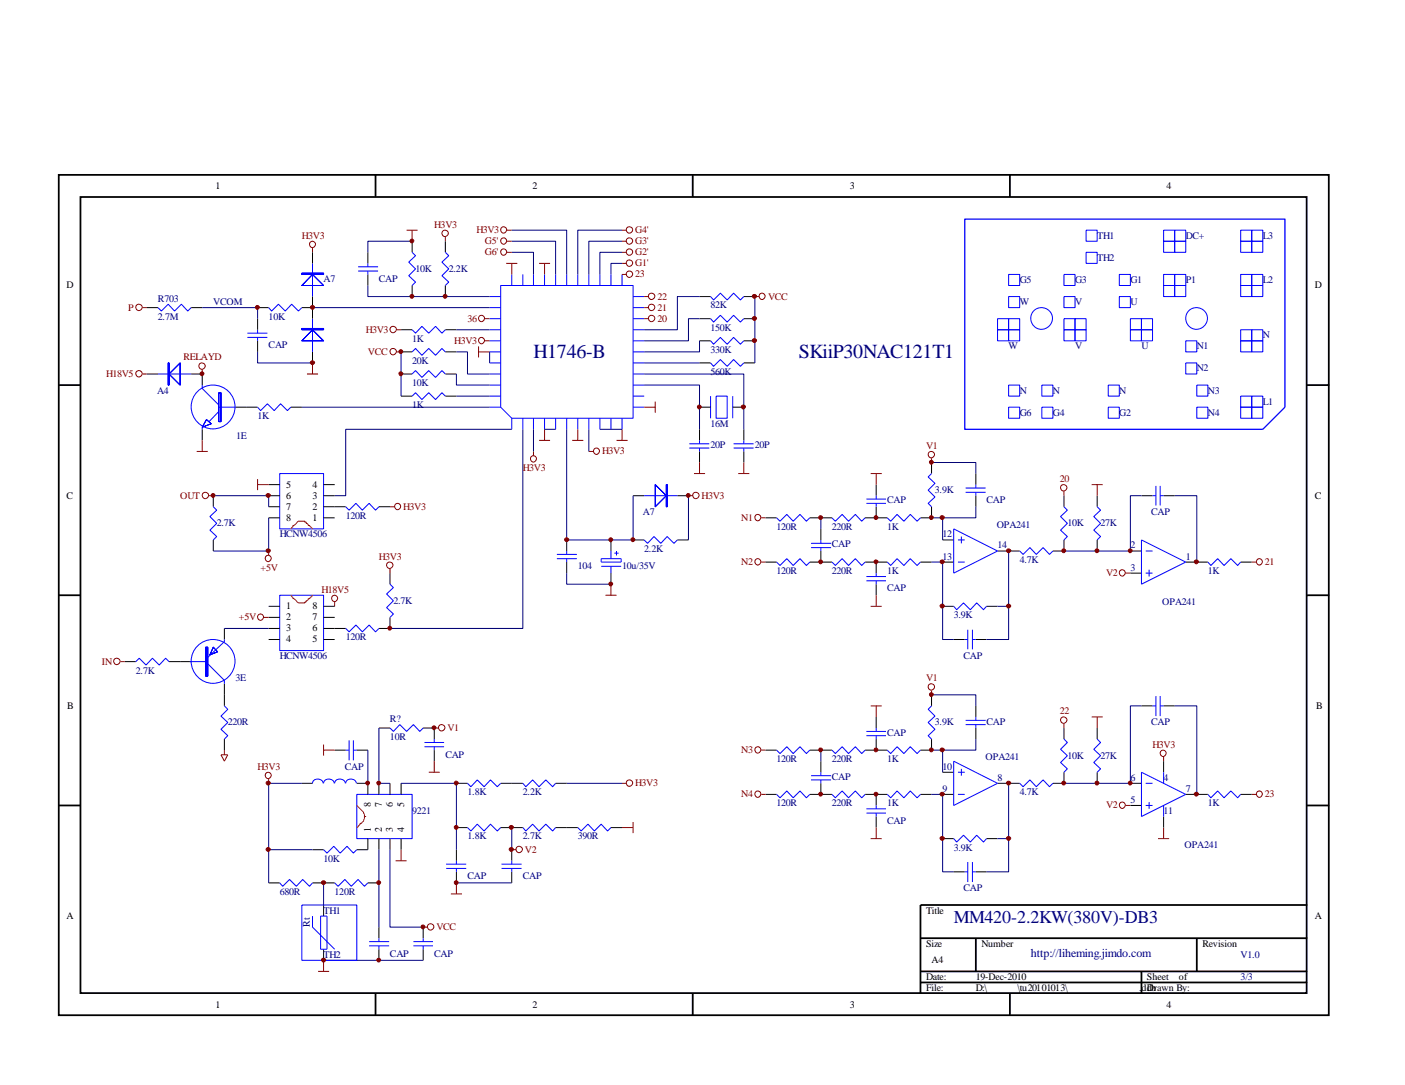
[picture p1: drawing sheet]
<svg xmlns="http://www.w3.org/2000/svg" width="279mm" height="216mm" viewBox="0 0 279 216" stroke-linecap="round" stroke-linejoin="round" font-family="sans-serif">
<g fill="none" stroke="#000" stroke-width=".35">
<path d="M11.7 34.8h252.5v167.2h-252.5zM16 39.2h243.8v158.4h-243.8zM74.7 34.8v4.4M137.8 34.8v4.4M200.8 34.8v4.4M11.7 76.6h4.3M259.9 76.6h4.4M11.7 118.4h4.3M259.9 118.4h4.4M11.7 160.3h4.3M259.9 160.3h4.4M74.7 197.7v4.4"/>
<path d="M137.8 197.7v4.4M183 186.7h76.9M183 193.3h76.9M183 195.5h76.9M194.1 186.7v6.6M200.8 197.7v4.4M227 193.3v4.4M238 186.7v6.6M259.9 180.1h-76.9v17.6"/>
</g>
<g fill="none" stroke="#00f" stroke-width=".2">
<path d="M62.1 52.4v6.6M71.2 53.1h4M71.2 53.9h4M73.2 52.4v.7M73.2 53.9v.7M82 50.2l.6 .7-1.3 1.3 1.3 1.3-1.3 1.4 1.3 1.2-.6 .7M88.6 50.2l.6 .7-1.3 1.3 1.3 1.3-1.3 1.4 1.3 1.2-.6 .7M97.4 59h2.2M99.6 56.8h26.3v26.4h-24.1l-2.2-2.2zM101.8 54.6v2.2M104 54.6v2.2M106.1 54.6v2.2"/>
<path d="M108.3 54.6v2.2M110.5 54.6v2.2M112.7 54.6v2.2M114.9 54.6v2.2M117.1 54.6v2.2M119.3 54.6v2.2M121.5 54.6v2.2M123.7 54.6v2.2M125.9 59h2.2M141.3 59l.6 .7 1.4-1.4 1.3 1.4 1.3-1.4 1.3 1.4 .7-.7M200.6 59h2.2v2.2h-2.2zM200.6 54.6h2.2v2.2h-2.2z"/>
<path d="M211.6 54.6h2.2v2.2h-2.2zM211.6 59h2.2v2.2h-2.2zM216 45.8h2.2v2.2h-2.2zM216 50.2h2.2v2.2h-2.2zM222.6 54.6h2.2v2.2h-2.2zM222.6 59h2.2v2.2h-2.2zM231.4 54.6h2.2v2.2h-2.2zM231.4 56.8h2.2v2.2h-2.2zM231.4 45.8h2.2v2.2h-2.2zM231.4 48h2.2v2.2h-2.2zM233.6 54.6h2.2v2.2h-2.2zM233.6 56.8h2.2v2.2h-2.2z"/>
<path d="M233.6 45.8h2.2v2.2h-2.2zM233.6 48h2.2v2.2h-2.2zM246.7 45.8h2.2v2.2h-2.2zM246.7 48h2.2v2.2h-2.2zM246.7 54.6h2.2v2.2h-2.2zM246.7 56.8h2.2v2.2h-2.2zM248.9 45.8h2.2v2.2h-2.2zM248.9 48h2.2v2.2h-2.2zM248.9 54.6h2.2v2.2h-2.2zM248.9 56.8h2.2v2.2h-2.2zM31.4 61.2l.7 .7 1.3-1.4 1.3 1.4 1.4-1.4 1.2 1.4 .7-.7M31.4 74.4h6.6"/>
<path d="M40.2 76.6v.7l3.3 3.3M49.2 66.3h4M49.2 67.1h4M51.2 65.6v.7M51.2 67.1v.7M53.4 61.2l.6 .7 1.4-1.4 1.3 1.4 1.3-1.4 1.4 1.4 .6-.7M62.1 63.4v6.6M82 70l.6-.7 1.3 1.4 1.4-1.4 1.3 1.4 1.3-1.4 .7 .7M82 74.4l.6-.7 1.3 1.4 1.4-1.4 1.3 1.4 1.3-1.4 .7 .7M82 78.8l.6-.7 1.3 1.4 1.4-1.4 1.3 1.4 1.3-1.4 .7 .7M82 65.6l.6 .7 1.3-1.4 1.4 1.4 1.3-1.4 1.3 1.4 .7-.7M97.4 61.2h2.2"/>
<path d="M97.4 63.4h2.2M97.4 65.6h2.2M97.4 67.8h2.2M97.4 70h2.2M97.4 72.2h2.2M97.4 74.4h2.2M97.4 76.6h2.2M97.4 78.8h2.2M125.9 61.2h2.2M125.9 63.4h2.2M125.9 65.6h2.2M125.9 67.8h2.2"/>
<path d="M125.9 70h2.2M125.9 72.2h2.2M125.9 74.4h2.2M125.9 76.6h2.2M125.9 78.8h2.2M141.3 72.2l.6 .7 1.4-1.4 1.3 1.4 1.3-1.4 1.3 1.4 .7-.7M141.3 67.8l.6 .7 1.4-1.4 1.3 1.4 1.3-1.4 1.3 1.4 .7-.7M141.3 63.4l.6 .7 1.4-1.4 1.3 1.4 1.3-1.4 1.3 1.4 .7-.7M141.3 78.8v4.4M142.4 78.8h2.2v4.4h-2.2zM145.7 78.8v4.4M198.4 63.4h2.2v2.2h-2.2z"/>
<path d="M198.4 65.6h2.2v2.2h-2.2zM200.6 63.4h2.2v2.2h-2.2zM200.6 65.6h2.2v2.2h-2.2zM200.6 76.6h2.2v2.2h-2.2zM207.2 76.6h2.2v2.2h-2.2zM211.6 63.4h2.2v2.2h-2.2zM211.6 65.6h2.2v2.2h-2.2zM213.8 63.4h2.2v2.2h-2.2zM213.8 65.6h2.2v2.2h-2.2zM220.4 76.6h2.2v2.2h-2.2zM224.8 63.4h2.2v2.2h-2.2zM224.8 65.6h2.2v2.2h-2.2z"/>
<path d="M227 63.4h2.2v2.2h-2.2zM227 65.6h2.2v2.2h-2.2zM235.8 67.8h2.2v2.2h-2.2zM235.8 72.2h2.2v2.2h-2.2zM238 76.6h2.2v2.2h-2.2zM246.7 65.6h2.2v2.2h-2.2zM246.7 67.8h2.2v2.2h-2.2zM246.7 78.8h2.2v2.2h-2.2zM248.9 65.6h2.2v2.2h-2.2zM248.9 67.8h2.2v2.2h-2.2zM248.9 78.8h2.2v2.2h-2.2zM40.2 85v.4"/>
<path d="M43.5 81h3.3M43.5 81.9l-1.9 2M51.2 81l.6 .7 1.4-1.4 1.3 1.4 1.3-1.4 1.3 1.4 .7-.7M55.6 94.2h8.7v11h-8.7zM97.4 81h2.2M101.8 83.2v2.2M104 83.2v2.2M106.1 83.2v2.2M108.3 83.2v2.2M110.5 83.2v2.2M112.7 83.2v2.2M114.9 83.2v2.2"/>
<path d="M117.1 83.2v2.2M119.3 83.2v2.2M121.5 83.2v2.2M123.7 83.2v2.2M125.9 81h2.2M128.1 98.6h6.6M137.1 89.2h4M137.1 88.3h4M139.1 87.6v.7M139.1 89.2v.6M145.9 89.2h4M145.9 88.3h4"/>
<path d="M147.9 87.6v.7M147.9 89.2v.6M172.3 99.3h3.9M174.2 98.6v.7M185.3 94.2l-.7 .7 1.3 1.3-1.3 1.3 1.3 1.4-1.3 1.3 .7 .6M192 98h4M192 97.1h4M194.1 96.4v.7M194.1 98v.6M200.6 81h2.2v2.2h-2.2zM207.2 81h2.2v2.2h-2.2zM220.4 81h2.2v2.2h-2.2z"/>
<path d="M229.2 98.6h.7M229.9 96.7v3.9M230.7 98.6h.7M230.7 96.7v3.9M238 81h2.2v2.2h-2.2zM246.7 81h2.2v2.2h-2.2zM248.9 81h2.2v2.2h-2.2zM42.4 100.8l.7 .7-1.4 1.3 1.4 1.3-1.4 1.4 1.4 1.3-.7 .6M55.6 118.4h8.7v11.1h-8.7zM68.7 100.8l.7 .7 1.4-1.3 1.3 1.3 1.3-1.3 1.3 1.3 .7-.7M77.6 116.2l.6 .7-1.3 1.3 1.3 1.3-1.3 1.4 1.3 1.3-.6 .7M110.7 111.2h4"/>
<path d="M110.7 110.3h4M112.7 109.6v.7M112.7 111.2v.6M119.5 111.2h4v.6h-4zM119.5 112.7h4M121.5 109.6v1.6M121.5 112.7v1.3M122.2 110.1h.8M122.6 109.6v.9M128.1 107.4l.7 .7 1.2-1.3 1.4 1.3 1.3-1.3 1.3 1.3 .7-.7M154.4 103l.7 .7 1.4-1.3 1.2 1.3 1.4-1.3 1.3 1.3 .6-.7M154.4 111.8l.7 .7 1.4-1.3 1.2 1.3 1.4-1.3 1.3 1.3 .6-.7"/>
<path d="M161.3 108.1h4M161.3 109h4M163.2 107.4v.7M163.2 109v.6M165.4 103l.7 .7 1.4-1.3 1.2 1.3 1.4-1.3 1.3 1.3 .6-.7M165.4 111.8l.7 .7 1.4-1.3 1.2 1.3 1.4-1.3 1.3 1.3 .6-.7M172.3 114.7h3.9M172.3 115.6h3.9M172.3 100.2h3.9M174.2 100.2v.6M174.2 114v.7M174.2 115.6v.6"/>
<path d="M176.4 103l.7 .7 1.3-1.3 1.3 1.3 1.3-1.3 1.4 1.3 .6-.7M176.4 111.8l.7 .7 1.3-1.3 1.3 1.3 1.3-1.3 1.4 1.3 .6-.7M189.7 105.2l8.7 4.4-8.7 4.4zM190.5 111.8h1.4M190.5 107.4h1.4M191.2 106.8v1.3M202.8 109.6l.7 .7 1.3-1.3 1.3 1.3 1.3-1.3 1.3 1.3 .7-.7M211.6 100.8l.7 .7-1.4 1.3 1.4 1.3-1.4 1.4 1.4 1.3-.7 .6M218.2 100.8l.7 .7-1.4 1.3 1.4 1.3-1.4 1.4 1.4 1.3-.7 .6M227 107.4l8.8 4.4-8.8 4.4zM227.8 109.6h1.4M227.8 114h1.4"/>
<path d="M228.5 113.4v1.3M240.2 111.8l.6 .7 1.3-1.3 1.3 1.3 1.4-1.3 1.3 1.3 .6-.7M27 131.7l.7-.7 1.3 1.3 1.3-1.3 1.4 1.3 1.2-1.3 .7 .7M37.8 131.7h3.1M41.3 132.1l3.3 3.3v.7M44.6 127.3v.4l-3.3 3.1M68.7 125.1l.7 .6 1.4-1.3 1.3 1.3 1.3-1.3 1.3 1.3 .7-.6M189.7 120.6l.5 .7 1.4-1.3 1.4 1.3 1.2-1.3 1.4 1.3 .6-.7M191.9 127.3h.5M192.4 125.3v3.9M193.4 127.3h.7M193.4 125.3v3.9"/>
<path d="M229.9 138.5v4M230.7 138.5v4M44.6 140.5l.7 .6-1.4 1.4 1.4 1.3-1.4 1.3 1.4 1.3-.7 .7M62.1 155.9a1.08 1.08 0 0 1 1.1-.9 1.08 1.08 0 0 1 1.1 .9M64.3 155.9a1.08 1.08 0 0 1 1.1-.9 1.08 1.08 0 0 1 1.1 .9M66.5 155.9a1.08 1.08 0 0 1 1.1-.9 1.08 1.08 0 0 1 1.1 .9M68.7 155.9a1.08 1.08 0 0 1 1.1-.9 1.08 1.08 0 0 1 1.1 .9M68.7 149.3h.7M69.4 147.3v4M70.3 149.3h.7M70.3 147.3v4M71 158.1h11v8.8h-11z"/>
<path d="M77.6 144.9l.6 .6 1.3-1.3 1.4 1.3 1.3-1.3 1.3 1.3 .7-.6M84.4 148.6h3.9M84.4 147.7h3.9M86.4 147.1v.6M86.4 148.6v.7M93 155.9l.6 .6 1.3-1.3 1.4 1.3 1.2-1.3 1.4 1.3 .7-.6M104 155.9l.6 .6 1.3-1.3 1.3 1.3 1.3-1.3 1.4 1.3 .6-.6M154.4 149.3l.7 .6 1.4-1.3 1.2 1.3 1.4-1.3 1.3 1.3 .6-.6M154.4 158.1l.7 .7 1.4-1.4 1.2 1.4 1.4-1.4 1.3 1.4 .6-.7M161.3 154.3h4M161.3 155.2h4M163.2 153.7v.6"/>
<path d="M163.2 155.2v.7M165.4 149.3l.7 .6 1.4-1.3 1.2 1.3 1.4-1.3 1.3 1.3 .6-.6M165.4 158.1l.7 .7 1.4-1.4 1.2 1.4 1.4-1.4 1.3 1.4 .6-.7M172.3 145.5h3.9M172.3 146.4h3.9M174.2 144.9v.6M174.2 146.4v.7M176.4 149.3l.7 .6 1.3-1.3 1.3 1.3 1.3-1.3 1.4 1.3 .6-.6M176.4 158.1l.7 .7 1.3-1.4 1.3 1.4 1.3-1.4 1.4 1.4 .6-.7M185.3 140.5l-.7 .6 1.3 1.4-1.3 1.3 1.3 1.3-1.3 1.3 .7 .7M189.7 151.5l8.7 4.4-8.7 4.4zM190.5 158.1h1.4"/>
<path d="M190.5 153.7h1.4M191.2 153v1.3M192 144.2h4M192 143.3h4M194.1 142.7v.6M194.1 144.2v.7M202.8 155.9l.7 .6 1.3-1.3 1.3 1.3 1.3-1.3 1.3 1.3 .7-.6M211.6 147.1l.7 .6-1.4 1.4 1.4 1.3-1.4 1.3 1.4 1.3-.7 .7M218.2 147.1l.7 .6-1.4 1.4 1.4 1.3-1.4 1.3 1.4 1.3-.7 .7M227 153.7l8.8 4.4-8.8 4.4zM227.8 155.9h1.4M228.5 159.6v1.4"/>
<path d="M229.2 140.5h.7M230.7 140.5h.7M231.4 153.7v2.2M240.2 158.1l.6 .7 1.3-1.4 1.3 1.4 1.4-1.4 1.3 1.4 .6-.7M55.6 175.7l.6 .7 1.4-1.4 1.3 1.4 1.3-1.4 1.4 1.4 .5-.7M64.3 169.1l.7 .7 1.4-1.4 1.2 1.4 1.4-1.4 1.3 1.4 .7-.7M66.5 175.7l.7 .7 1.4-1.4 1.2 1.4 1.4-1.4 1.3 1.4 .7-.7M88.7 172.8h4M88.7 172h4M90.8 171.3v.7M90.8 172.8v.7M93 164.7l.6 .7 1.3-1.4 1.4 1.4 1.2-1.4 1.4 1.4 .7-.7"/>
<path d="M99.7 172.8h4M99.7 172h4M101.8 171.3v.7M101.8 172.8v.7M104 164.7l.6 .7 1.3-1.4 1.3 1.4 1.3-1.4 1.4 1.4 .6-.7M114.9 164.7l.7 .7 1.3-1.4 1.3 1.4 1.3-1.4 1.3 1.4 .7-.7M172.3 161h3.9M172.3 161.8h3.9M174.2 160.3v.7M174.2 161.8v.7M189.7 166.9l.5 .7 1.4-1.4 1.4 1.4 1.2-1.4 1.4 1.4 .6-.7M191.9 173.5h.5"/>
<path d="M192.4 171.5v4M193.4 171.5v4M193.4 173.5h.7M227.8 160.3h1.4M231.4 160.3v2.2M60 180.1h11v11h-11zM62.1 182.3v2.2l4.4 4.4M63.8 182.3h1.2v6.6h-1.2zM73.4 188.2h4M73.4 187.4h4M75.4 186.7v.7M75.4 188.2v.7"/>
<path d="M82.2 188.2h3.9M82.2 187.4h3.9M84.2 186.7v.7M84.2 188.2v.7"/>
<circle cx="207.1" cy="63.4" r="2.17"/>
<circle cx="237.9" cy="63.4" r="2.17"/>
<circle cx="42.4" cy="81" r="4.4"/>
<circle cx="42.4" cy="131.6" r="4.4"/>
</g>
<g fill="none" stroke="#800000" stroke-width=".2">
<path d="M62.1 49.4v.8M80.9 45.8h2.2M82 45.8v2.2M88.6 47.2v.8M100.7 52.4h2.2M100.8 50.2h1M100.8 48h1M100.8 45.8h1M101.8 52.4v2.2M107.2 52.4h2.2M108.3 52.4v2.2M123.7 54.6h.8"/>
<path d="M123.7 52.4h.8M123.7 50.2h.8M123.7 48h.8M123.7 45.8h.8M128.1 59h.8M150.1 59h.9M28.4 61.2h.8M28.4 74.4h.8M40.2 73.6v.8M61 74.4h2.2M62.1 72.2v2.2M78.9 70h.9"/>
<path d="M78.9 65.6h.9M95.2 68.9v2.2M95.2 70h2.2M96.4 63.4h1M96.4 67.8h1M128.1 61.2h.8M128.1 63.4h.8M130.3 79.9v2.2M39.1 89.8h2.2M40.2 87.6v2.2M41.6 98.6h.8M51.2 95.3v2.2"/>
<path d="M51.2 96.4h2.2M106.1 89.8v.9M107.2 87.6h2.2M108.3 85.4v2.2M113.8 87.6h2.2M114.9 85.4v2.2M117.1 89.8h.9M122.6 87.6h2.2M123.7 85.4v2.2M128.1 81h2.2M136.9 98.6h.9M138 94.2h2.2"/>
<path d="M139.1 92v2.2M146.8 94.2h2.2M147.9 92v2.2M173.1 94.2h2.2M174.2 94.2v2.2M185.3 91.2v.8M211.6 97.8v.8M217.1 96.4h2.2M218.2 96.4v2.2M53.4 109.6v.9M66.5 119.8v.8M77.6 100.8h.9"/>
<path d="M77.6 113.2v.8M120.4 118.4h2.2M121.5 116.2v2.2M151.4 103h.8M151.4 111.8h.8M174.2 118.4v2.2M223.9 114h.9M248.9 111.8h1M24 131.7h.8M52.5 122.9h.9M173.1 120.6h2.2M185.3 137.4v.9"/>
<path d="M43.9 150.2h1.4l-.7 1.3zM44.6 149.3v.9M53.4 155v.9M64.3 148.2v2.2M64.3 149.3h2.2M85.3 153.7h2.2M86.4 144.9h.8M86.4 151.5v2.2M123.7 155.9h.8M151.4 149.3h.8M151.4 158.1h.8M173.1 140.5h2.2"/>
<path d="M174.2 140.5v2.2M211.6 144v.9M217.1 142.7h2.2M218.2 142.7v2.2M231.4 150.6v.9M248.9 158.1h1M78.7 171.3h2.2M79.8 169.1v2.2M89.7 177.9h2.2M90.8 175.7v2.2M101.8 169.1h.8M123.7 164.7h2.2"/>
<path d="M125.9 163.6v2.2M173.1 166.9h2.2M174.2 164.7v2.2M223.9 160.3h.9M230.3 166.9h2.2M231.4 164.7v2.2M63.2 193.3h2.2M64.3 191.1v2.2M84.2 184.5h.8"/>
<circle cx="62.1" cy="48.6" r=".61"/>
<circle cx="88.5" cy="46.4" r=".64"/>
<circle cx="100.1" cy="50.1" r=".61"/>
<circle cx="100.1" cy="47.9" r=".61"/>
<circle cx="100.1" cy="45.7" r=".61"/>
<circle cx="125.2" cy="50.2" r=".64"/>
<circle cx="125.2" cy="54.6" r=".64"/>
<circle cx="125.2" cy="47.9" r=".64"/>
<circle cx="125.2" cy="52.4" r=".64"/>
<circle cx="125.2" cy="45.7" r=".64"/>
<circle cx="129.6" cy="59" r=".64"/>
<circle cx="151.5" cy="58.9" r=".61"/>
<circle cx="27.6" cy="61.2" r=".64"/>
<circle cx="27.6" cy="74.4" r=".64"/>
<circle cx="40.2" cy="72.8" r=".64"/>
<circle cx="78.2" cy="65.6" r=".64"/>
<circle cx="78.2" cy="70" r=".64"/>
<circle cx="95.7" cy="63.3" r=".61"/>
<circle cx="95.7" cy="67.8" r=".61"/>
<circle cx="129.6" cy="63.4" r=".64"/>
<circle cx="129.6" cy="61.2" r=".64"/>
<circle cx="40.8" cy="98.6" r=".64"/>
<circle cx="106.1" cy="91.3" r=".61"/>
<circle cx="118.6" cy="89.8" r=".61"/>
<circle cx="138.4" cy="98.6" r=".64"/>
<circle cx="185.2" cy="90.5" r=".64"/>
<circle cx="211.5" cy="97.1" r=".64"/>
<circle cx="53.3" cy="111.1" r=".61"/>
<circle cx="66.5" cy="119.1" r=".61"/>
<circle cx="77.5" cy="112.5" r=".64"/>
<circle cx="79.1" cy="100.8" r=".61"/>
<circle cx="150.7" cy="111.8" r=".61"/>
<circle cx="150.7" cy="103" r=".61"/>
<circle cx="223.2" cy="114" r=".61"/>
<circle cx="250.4" cy="111.8" r=".61"/>
<circle cx="23.2" cy="131.6" r=".64"/>
<circle cx="51.8" cy="122.8" r=".61"/>
<circle cx="185.2" cy="136.7" r=".64"/>
<circle cx="53.3" cy="154.3" r=".61"/>
<circle cx="87.8" cy="144.8" r=".64"/>
<circle cx="125.2" cy="155.8" r=".64"/>
<circle cx="150.7" cy="149.2" r=".61"/>
<circle cx="150.7" cy="158" r=".61"/>
<circle cx="211.5" cy="143.3" r=".64"/>
<circle cx="231.3" cy="149.9" r=".61"/>
<circle cx="250.4" cy="158" r=".61"/>
<circle cx="103.2" cy="169" r=".64"/>
<circle cx="223.2" cy="160.2" r=".61"/>
<circle cx="85.6" cy="184.4" r=".64"/>
</g>
<g fill="none" stroke="#000080" stroke-width=".2">
<path d="M73.2 56.8v2.2h24.2M82 48h-8.8v2.2M101.8 50.2h4.3v4.4M101.8 48h8.7v6.6M101.8 45.8h10.9v8.8M123.7 45.8h-8.8v8.8M123.7 48h-6.6v6.6M123.7 50.2h-4.4v4.4M123.7 52.4h-2.2v2.2M139.1 59h-4.4v6.6h-6.6M150.1 59v13.2M40.2 61.2h11v2.2"/>
<path d="M51.2 70v2.2h10.9M62.1 61.2h35.3M79.8 70v8.8M90.8 74.4v2.2h6.6M90.8 70h2.2v4.4h4.4M90.8 78.8h6.6M90.8 65.6h6.6M97.4 70v2.2M128.1 76.6h11v8.8M128.1 74.4h19.8v11M128.1 72.2h11M139.1 67.8v2.2h-11"/>
<path d="M139.1 63.4h-2.2v4.4h-8.8M42.4 98.6h11v2.2M60 81h37.4M101.8 85.4h-33.1v13.2h-2.2M104 85.4v39.7h-26.4M106.1 85.4v4.4M108.3 85.4h2.2M112.7 85.4v22h13.2v-8.8M117.1 85.4v4.4M119.3 85.4h4.4M136.9 98.6v8.8M185.3 92h8.8v2.2"/>
<path d="M227 98.6h-2.2v11h-13.2M233.6 98.6h4.4v13.2M53.4 103v6.6h-11M112.7 114v2.2h8.8M163.2 103v2.2M185.3 103h2.2v4.4M185.3 111.8h2.2v15.5h2.2M194.1 100.8v2.2h-6.6M200.6 109.6v17.7h-4.4M44.6 125.1h8.8M185.3 138.3h8.8v2.2M198.4 120.6h2.2"/>
<path d="M60 155.9h-6.6v19.8M73.2 149.3v6.6M75.4 144.9v11h2.2M79.8 155.9h11v13.2M112.7 155.9h11M163.2 149.3v2.2M185.3 149.3h2.2v4.4M185.3 158.1h2.2v15.4h2.2M194.1 147.1v2.2h-6.6M200.6 155.9v17.6h-4.4M227 140.5h-2.2v15.4h-13.2M233.6 140.5h4.4v17.6"/>
<path d="M53.4 169.1h8.7M64.3 175.7v4.4M75.4 169.1v15.4M77.6 169.1v15.4h6.6M90.8 175.7h11M101.8 164.7v4.4M198.4 166.9h2.2M64.3 191.1h19.9"/>
</g>
<g fill="none" stroke="#000" stroke-width=".2">
<path d="M62.1 50.2v2.2M62.1 59v4.4M73.2 50.2v2.2M73.2 54.6v2.2M82 48v2.2M82 56.8v2.2M88.6 48v2.2M88.6 56.8v2.2M139.1 59h2.2M147.9 59h2.2M29.2 74.4h2.2M29.2 61.2h2.2"/>
<path d="M38 74.4h2.2v2.2M38 61.2h2.2M51.2 63.4v2.2M51.2 67.8v2.2M51.2 61.2h2.2M60 61.2h2.1M62.1 70v2.2M79.8 70h2.2M79.8 74.4h2.2M79.8 78.8h2.2M79.8 65.6h2.2M88.6 70h2.2"/>
<path d="M88.6 74.4h2.2M88.6 78.8h2.2M88.6 65.6h2.2M139.1 72.2h2.2M139.1 67.8h2.2M139.1 63.4h2.2M147.9 72.2h2.2M147.9 67.8h2.2M147.9 63.4h2.2M40.2 85.4v2.2M42.4 98.6v2.2M46.8 81h4.4"/>
<path d="M53.4 98.6h2.2M53.4 96.4h2.2M57.8 81h2.2M64.3 98.6h2.2M64.3 96.4h2.2M125.9 98.6h2.2M134.7 98.6h2.2M139.1 81h2.2M139.1 85.4v2.2M139.1 89.8v2.2M145.7 81h2.2M147.9 85.4v2.2"/>
<path d="M147.9 89.8v2.2M174.2 96.4v2.2M185.3 92v2.2M194.1 94.2v2.2M194.1 98.6v2.2M211.6 98.6v2.2M218.2 98.6v2.2M227 98.6h2.2M231.4 98.6h2.2M42.4 107.4v2.2M53.4 103h2.2M53.4 100.8h2.2"/>
<path d="M64.3 103h2.2M64.3 100.8h4.4M75.4 100.8h2.2M77.6 114v2.2M112.7 107.4v2.2M112.7 111.8v2.2M121.5 107.4v2.2M121.5 114v2.2M125.9 107.4h2.2M134.7 107.4h2.2M152.2 103h2.2M152.2 111.8h2.2"/>
<path d="M161 103h4.4M161 111.8h4.4M163.2 105.2v2.2M163.2 109.6v2.2M172 103h4.4M172 111.8h4.4M174.2 100.8v2.2M174.2 111.8v2.2M174.2 116.2v2.2M183 111.8h2.3M185.3 100.8v2.2h-2.3M187.5 107.4h2.2"/>
<path d="M187.5 111.8h2.2M198.4 109.6h4.4M211.6 107.4v2.2h-2.2M218.2 107.4v2.2M224.8 109.6h2.2M224.8 114h2.2M235.8 111.8h4.4M246.7 111.8h2.2M24.8 131.7h2.2M33.6 131.7h4.4M44.6 125.1v2.2M44.6 136.1v4.4"/>
<path d="M53.4 120.6h2.2M53.4 122.9h2.2M53.4 125.1h2.2M53.4 127.3h2.2M64.3 120.6h2.2M64.3 122.9h2.2M64.3 125.1h4.4M64.3 127.3h2.2M77.6 122.9v2.2h-2.2M185.3 138.3v2.2M187.5 120.6h2.2M189.7 127.3h2.2"/>
<path d="M194.1 127.3h2.1M196.2 120.6h2.2M44.6 147.1v2.2M60 155.9h2.1M66.5 149.3h2.2M71 155.9h2.2v2.2M71 149.3h2.2M75.4 155.9v2.2M75.4 144.9h2.2M77.6 155.9v2.2M79.8 155.9v2.2M84.2 144.9h2.2v2.2"/>
<path d="M86.4 149.3v2.2M90.8 155.9h2.2M99.6 155.9h4.4M110.5 155.9h2.2M152.2 149.3h2.2M152.2 158.1h2.2M161 149.3h4.4M161 158.1h4.4M163.2 151.5v2.2M163.2 155.9v2.2M172 149.3h4.4M172 158.1h4.4"/>
<path d="M174.2 142.7v2.2M174.2 147.1v2.2M174.2 158.1v2.2M183 158.1h2.3M185.3 147.1v2.2h-2.3M187.5 158.1h2.2M187.5 153.7h2.2M194.1 140.5v2.2M194.1 144.9v2.2M198.4 155.9h4.4M211.6 153.7v2.2h-2.2M211.6 144.9v2.2"/>
<path d="M218.2 144.9v2.2M218.2 153.7v2.2M224.8 155.9h2.2M227 140.5h2.2M231.4 151.5v2.2M231.4 140.5h2.2M235.8 158.1h4.4M246.7 158.1h2.2M53.4 175.7h2.2M62.1 169.1h2.2M62.1 175.7h4.4M73.2 166.9v2.2h-2.2"/>
<path d="M73.2 175.7h2.2M75.4 166.9v2.2M77.6 166.9v2.2M79.8 166.9v2.2M90.8 164.7h2.2M90.8 169.1v2.2M90.8 173.5v2.2M99.6 164.7h4.4M101.8 169.1v2.2M101.8 173.5v2.2M110.5 164.7h4.4M121.5 164.7h2.2"/>
<path d="M174.2 162.5v2.2M187.5 166.9h2.2M189.7 173.5h2.2M194.1 173.5h2.1M196.2 166.9h2.2M224.8 160.3h2.2M231.4 162.5v2.2M64.3 180.1v2.2M64.3 188.9v2.2M75.4 184.5v2.2M75.4 188.9v2.2M84.2 184.5v2.2"/>
<path d="M84.2 188.9v2.2"/>
</g>
<path d="M57.8 105.2l.5-.4v-.2l.4-.2a1.65 1.65 0 0 1 1.9-.7v.2h.3v.2h.1l.3 .5h.3l.5 .6M57.8 118.4l.5 .5v.2l.4 .2a1.65 1.65 0 0 0 1.9 .7v-.2h.3v-.3l.4-.2v-.2h.3l.5-.7M71 160.3l.2 .2a2.86 2.86 0 0 1 1.3 2h.2h-.2l-.2 .9-.4 .4h-.3v.2l-.6 .7" fill="none" stroke="#f00" stroke-width=".2"/>
<path d="M40.9 128.8v5.7h.4v-5.7zM40.9 128.8v5.7h.4v-5.7z" fill="#00f" stroke="#00f" stroke-width=".2"/>
<g fill="#00f" stroke="#00f" stroke-width=".2">
<path d="M42.4 128.8l.9 .9-1.6 .6zM42.4 128.8l.9 .9-1.6 .6z" fill-rule="evenodd"/>
<path d="M132.5 96.4v4.4h.2v-4.4zM132.5 96.4v4.4h.2v-4.4z" fill-rule="evenodd"/>
<path d="M130.3 96.4l2.2 2.2-2.2 2.2zM130.3 96.4l2.2 2.2-2.2 2.2z" fill-rule="evenodd"/>
<path d="M43.5 78.1v5.8h.4v-5.8zM43.5 78.1v5.8h.4v-5.8z" fill-rule="evenodd"/>
<path d="M41.1 83.5l.9 .8-1.8 .7zM41.1 83.5l.9 .8-1.8 .7z" fill-rule="evenodd"/>
<path d="M33.4 72.2v4.4h.2v-4.4zM33.4 72.2v4.4h.2v-4.4z" fill-rule="evenodd"/>
<path d="M33.6 74.4l2.2-2.2v4.4zM33.6 74.4l2.2-2.2v4.4z" fill-rule="evenodd"/>
<path d="M60 65.4v.2h4.3v-.2zM60 65.4v.2h4.3v-.2z" fill-rule="evenodd"/>
<path d="M62.1 65.6l2.2 2.2h-4.3zM62.1 65.6l2.2 2.2h-4.3z" fill-rule="evenodd"/>
<path d="M60 54.4v.2h4.3v-.2zM60 54.4v.2h4.3v-.2z" fill-rule="evenodd"/>
<path d="M62.1 54.6l2.2 2.2h-4.3zM62.1 54.6l2.2 2.2h-4.3z" fill-rule="evenodd"/>
</g>
<g fill="#800000" stroke="#800000" stroke-width=".2">
<circle cx="79.7" cy="70" r=".38"/>
<circle cx="79.7" cy="74.4" r=".38"/>
<circle cx="150.1" cy="67.8" r=".4"/>
<circle cx="150.1" cy="63.4" r=".4"/>
<circle cx="150.1" cy="59" r=".4"/>
<circle cx="147.8" cy="81" r=".4"/>
<circle cx="139.1" cy="81" r=".38"/>
<circle cx="53.4" cy="98.6" r=".4"/>
<circle cx="77.5" cy="125" r=".38"/>
<circle cx="42.4" cy="98.6" r=".38"/>
<circle cx="53.4" cy="109.6" r=".4"/>
<circle cx="136.9" cy="98.6" r=".38"/>
<circle cx="125.9" cy="107.4" r=".38"/>
<circle cx="121.5" cy="107.4" r=".38"/>
<circle cx="121.5" cy="116.2" r=".38"/>
<circle cx="112.7" cy="107.4" r=".4"/>
<circle cx="88.5" cy="59" r=".38"/>
<circle cx="81.9" cy="59" r=".38"/>
<circle cx="81.9" cy="48" r=".38"/>
<circle cx="40.2" cy="74.4" r=".38"/>
<circle cx="62.2" cy="61.2" r=".4"/>
<circle cx="51.2" cy="61.2" r=".38"/>
<circle cx="62.2" cy="72.2" r=".4"/>
<circle cx="174.2" cy="103" r=".38"/>
<circle cx="163.2" cy="111.8" r=".38"/>
<circle cx="174.2" cy="111.8" r=".38"/>
<circle cx="90.7" cy="155.8" r=".38"/>
<circle cx="75.3" cy="155.8" r=".38"/>
<circle cx="73.1" cy="155.8" r=".38"/>
<circle cx="75.3" cy="175.6" r=".38"/>
<circle cx="64.4" cy="175.6" r=".4"/>
<circle cx="64.4" cy="191" r=".4"/>
<circle cx="53.4" cy="155.8" r=".4"/>
<circle cx="53.4" cy="169" r=".4"/>
<circle cx="101.7" cy="164.6" r=".4"/>
<circle cx="90.7" cy="164.6" r=".38"/>
<circle cx="86.3" cy="144.8" r=".38"/>
<circle cx="84.1" cy="184.4" r=".38"/>
<circle cx="75.3" cy="191" r=".38"/>
<circle cx="90.7" cy="175.6" r=".38"/>
<circle cx="101.7" cy="169" r=".4"/>
<circle cx="187.4" cy="111.8" r=".4"/>
<circle cx="187.4" cy="120.6" r=".4"/>
<circle cx="200.6" cy="109.6" r=".4"/>
<circle cx="200.6" cy="120.6" r=".4"/>
<circle cx="163.2" cy="103" r=".38"/>
<circle cx="211.5" cy="109.6" r=".38"/>
<circle cx="218.1" cy="109.6" r=".38"/>
<circle cx="224.7" cy="109.6" r=".38"/>
<circle cx="237.9" cy="111.8" r=".4"/>
<circle cx="187.4" cy="158" r=".4"/>
<circle cx="200.6" cy="155.8" r=".4"/>
<circle cx="163.2" cy="149.2" r=".38"/>
<circle cx="174.2" cy="149.2" r=".38"/>
<circle cx="163.2" cy="158" r=".38"/>
<circle cx="174.2" cy="158" r=".38"/>
<circle cx="187.4" cy="166.8" r=".4"/>
<circle cx="211.5" cy="155.8" r=".38"/>
<circle cx="218.1" cy="155.8" r=".38"/>
<circle cx="200.6" cy="166.8" r=".4"/>
<circle cx="185.2" cy="103" r=".38"/>
<circle cx="187.4" cy="103" r=".4"/>
<circle cx="185.2" cy="92" r=".38"/>
<circle cx="185.2" cy="149.2" r=".38"/>
<circle cx="185.2" cy="138.2" r=".38"/>
<circle cx="187.4" cy="149.2" r=".4"/>
<circle cx="237.9" cy="158" r=".4"/>
<circle cx="224.7" cy="155.8" r=".38"/>
</g>
<path d="M191.9 43.6h63.6v37.4l-4.4 4.4h-59.2z" fill="none" stroke="#00f" stroke-width=".25"/>
<g font-size="4" fill="#000080">
<text x="106.1" y="71.3">H1746-B</text>
<text x="158.8" y="71.3">SKiiP30NAC121T1</text>
</g>
<text font-size="3.6" fill="#000080" x="189.7" y="183.6">MM420-2.2KW(380V)-DB3</text>
<text font-size="2.4" fill="#000080" x="205" y="190.5">http://liheming.jimdo.com</text>
<g font-size="2">
<text x="42.8" y="37.6">1</text>
<text x="105.9" y="37.6">2</text>
<text x="169" y="37.6">3</text>
<text x="232" y="37.6">4</text>
<text x="13.2" y="57.4">D</text>
<text x="261.5" y="57.4">D</text>
<text x="13.2" y="99.2">C</text>
<text x="56.9" y="97">5</text>
<text x="56.9" y="99.2">6</text>
<text x="56.9" y="101.4">7</text>
<text x="62.1" y="101.4">2</text>
<text x="62.1" y="99.2">3</text>
<text x="62.1" y="97">4</text>
<text x="261.5" y="99.2">C</text>
<text x="56.9" y="103.6">8</text>
<text x="62.1" y="103.6">1</text>
<text x="56.9" y="121.2">1</text>
<text x="56.9" y="123.4">2</text>
<text x="56.9" y="125.6">3</text>
<text x="62.1" y="125.6">6</text>
<text x="62.1" y="123.4">7</text>
<text x="62.1" y="121.2">8</text>
<text x="56.9" y="127.8">4</text>
<text x="62.1" y="127.8">5</text>
<text x="13.4" y="141.1">B</text>
<text x="261.7" y="141.1">B</text>
<text x="73.7" y="160.5" transform="rotate(-90 73.7 160.5)">8</text>
<text x="75.9" y="160.5" transform="rotate(-90 75.9 160.5)">7</text>
<text x="78.1" y="160.5" transform="rotate(-90 78.1 160.5)">6</text>
<text x="80.3" y="160.5" transform="rotate(-90 80.3 160.5)">5</text>
<text x="73.7" y="165.6" transform="rotate(-90 73.7 165.6)">1</text>
<text x="75.9" y="165.6" transform="rotate(-90 75.9 165.6)">2</text>
<text x="78.1" y="165.6" transform="rotate(-90 78.1 165.6)">3</text>
<text x="80.3" y="165.6" transform="rotate(-90 80.3 165.6)">4</text>
<text x="13.2" y="182.9">A</text>
<text x="184.1" y="181.8">Title</text>
<text x="261.5" y="182.9">A</text>
<text x="184.1" y="188.4">Size</text>
<text x="185.3" y="191.7">A4</text>
<text x="195.2" y="188.4">Number</text>
<text x="239.1" y="188.4">Revision</text>
<text x="184.1" y="195">Date:</text>
<text x="184.1" y="197.2">File:</text>
<text x="194.1" y="195">19-Dec-2010</text>
<text x="194.1" y="197.2">D:\</text>
<text x="202.4" y="197.2">\tu20101013\</text>
<text x="226.6" y="197.2">.</text>
<text x="227" y="197.2">ddb</text>
<text x="228.1" y="195">Sheet</text>
<text x="228.1" y="197.2">Drawn By:</text>
<text x="234.4" y="195">of</text>
<text x="42.8" y="200.5">1</text>
<text x="105.9" y="200.5">2</text>
<text x="169" y="200.5">3</text>
<text x="232" y="200.5">4</text>
</g>
<g font-size="2" fill="#800000">
<text x="60" y="47.5">H3V3</text>
<text x="86.4" y="45.3">H3V3</text>
<text x="94.7" y="46.4">H3V3</text>
<text x="126.3" y="46.4">G4'</text>
<text x="96.4" y="48.6">G5'</text>
<text x="96.4" y="50.8">G6'</text>
<text x="126.3" y="53">G1'</text>
<text x="126.3" y="50.8">G2'</text>
<text x="126.3" y="48.6">G3'</text>
<text x="126.3" y="55.2">23</text>
<text x="130.7" y="59.6">22</text>
<text x="152.7" y="59.6">VCC</text>
<text x="25.5" y="61.8">P</text>
<text x="93" y="64">36</text>
<text x="130.7" y="61.8">21</text>
<text x="130.7" y="64">20</text>
<text x="36.5" y="71.7">RELAYD</text>
<text x="72.7" y="66.2">H3V3</text>
<text x="73.2" y="70.6">VCC</text>
<text x="90.3" y="68.4">H3V3</text>
<text x="21.1" y="75">H18V5</text>
<text x="184.1" y="89.3">V1</text>
<text x="104" y="93.7">H3V3</text>
<text x="119.7" y="90.4">H3V3</text>
<text x="210.7" y="95.9">20</text>
<text x="35.8" y="99.2">OUT</text>
<text x="80.2" y="101.4">H3V3</text>
<text x="139.5" y="99.2">H3V3</text>
<text x="147.4" y="103.6">N1</text>
<text x="51.8" y="113.5">+5V</text>
<text x="75.4" y="111.3">H3V3</text>
<text x="147.4" y="112.4">N2</text>
<text x="251.5" y="112.4">21</text>
<text x="63.9" y="117.9">H18V5</text>
<text x="220" y="114.6">V2</text>
<text x="47.5" y="123.4">+5V</text>
<text x="20.2" y="132.2">IN</text>
<text x="184.1" y="135.6">V1</text>
<text x="210.7" y="142.2">22</text>
<text x="89" y="145.5">V1</text>
<text x="147.4" y="149.9">N3</text>
<text x="229.2" y="148.8">H3V3</text>
<text x="51.2" y="153.2">H3V3</text>
<text x="126.3" y="156.5">H3V3</text>
<text x="147.4" y="158.7">N4</text>
<text x="220" y="160.9">V2</text>
<text x="251.5" y="158.7">23</text>
<text x="104.4" y="169.7">V2</text>
<text x="86.8" y="185.1">VCC</text>
</g>
<g font-size="2" fill="#000080">
<text x="218.2" y="47.5">TH1</text>
<text x="235.8" y="47.5">DC+</text>
<text x="251.1" y="47.5">L3</text>
<text x="218.2" y="51.9">TH2</text>
<text x="64.3" y="56">A7</text>
<text x="75.4" y="56">CAP</text>
<text x="82.6" y="54.1">10K</text>
<text x="89.2" y="54.1">2.2K</text>
<text x="202.8" y="56.3">G5</text>
<text x="213.8" y="56.3">G3</text>
<text x="224.8" y="56.3">G1</text>
<text x="235.8" y="56.3">P1</text>
<text x="251.1" y="56.3">L2</text>
<text x="31.4" y="60">R703</text>
<text x="31.4" y="63.6">2.7M</text>
<text x="42.4" y="60.7">VCOM</text>
<text x="53.4" y="63.6">10K</text>
<text x="141.3" y="65.8">150K</text>
<text x="141.3" y="61.4">82K</text>
<text x="202.8" y="60.7">W</text>
<text x="213.8" y="60.7">V</text>
<text x="224.8" y="60.7">U</text>
<text x="53.4" y="69.3">CAP</text>
<text x="82" y="68">1K</text>
<text x="141.3" y="70.2">330K</text>
<text x="200.6" y="69.5">W</text>
<text x="213.8" y="69.5">V</text>
<text x="227" y="69.5">U</text>
<text x="238" y="69.5">N1</text>
<text x="251.1" y="67.3">N</text>
<text x="82" y="72.4">20K</text>
<text x="82" y="76.8">10K</text>
<text x="141.3" y="74.6">560K</text>
<text x="238" y="73.9">N2</text>
<text x="31.2" y="78.3">A4</text>
<text x="51.2" y="83.4">1K</text>
<text x="82" y="81.2">1K</text>
<text x="202.8" y="78.3">N</text>
<text x="202.8" y="82.7">G6</text>
<text x="209.4" y="78.3">N</text>
<text x="209.4" y="82.7">G4</text>
<text x="222.6" y="78.3">N</text>
<text x="222.6" y="82.7">G2</text>
<text x="240.2" y="78.3">N3</text>
<text x="240.2" y="82.7">N4</text>
<text x="251.1" y="80.5">L1</text>
<text x="47" y="87.4">1E</text>
<text x="141.3" y="84.9">16M</text>
<text x="141.3" y="89.1">20P</text>
<text x="150.1" y="89.1">20P</text>
<text x="176.4" y="100.1">CAP</text>
<text x="185.9" y="98.1">3.9K</text>
<text x="196.2" y="100.1">CAP</text>
<text x="43.1" y="104.7">2.7K</text>
<text x="55.6" y="106.9">HCNW4506</text>
<text x="68.7" y="103.2">120R</text>
<text x="127.8" y="102.5">A7</text>
<text x="154.4" y="105.4">120R</text>
<text x="165.4" y="105.4">220R</text>
<text x="176.4" y="105.4">1K</text>
<text x="187.5" y="106.9">12</text>
<text x="198.2" y="105">OPA241</text>
<text x="212.3" y="104.7">10K</text>
<text x="218.9" y="104.7">27K</text>
<text x="228.9" y="102.5">CAP</text>
<text x="114.9" y="113.3">104</text>
<text x="123.7" y="113.3">10u/35V</text>
<text x="128.1" y="109.8">2.2K</text>
<text x="165.4" y="108.9">CAP</text>
<text x="187.5" y="111.3">13</text>
<text x="198.4" y="109.1">14</text>
<text x="202.8" y="112">4.7K</text>
<text x="224.8" y="109.1">2</text>
<text x="224.8" y="113.5">3</text>
<text x="235.8" y="111.3">1</text>
<text x="154.4" y="114.2">120R</text>
<text x="165.4" y="114.2">220R</text>
<text x="176.4" y="114.2">1K</text>
<text x="176.4" y="117.7">CAP</text>
<text x="240.2" y="114.2">1K</text>
<text x="78.2" y="120.1">2.7K</text>
<text x="189.7" y="123">3.9K</text>
<text x="231.1" y="120.4">OPA241</text>
<text x="55.6" y="131.1">HCNW4506</text>
<text x="68.7" y="127.4">120R</text>
<text x="191.6" y="131.1">CAP</text>
<text x="27" y="134">2.7K</text>
<text x="46.8" y="135.6">3E</text>
<text x="77.6" y="143.7">R?</text>
<text x="45.3" y="144.4">220R</text>
<text x="77.6" y="147.2">10R</text>
<text x="176.4" y="146.4">CAP</text>
<text x="185.9" y="144.4">3.9K</text>
<text x="196.2" y="144.2">CAP</text>
<text x="228.9" y="144.4">CAP</text>
<text x="68.6" y="153.2">CAP</text>
<text x="88.6" y="150.8">CAP</text>
<text x="154.4" y="151.6">120R</text>
<text x="165.4" y="151.6">220R</text>
<text x="165.4" y="155.2">CAP</text>
<text x="176.4" y="151.6">1K</text>
<text x="187.5" y="153.2">10</text>
<text x="196" y="151.2">OPA241</text>
<text x="198.4" y="155.4">8</text>
<text x="212.3" y="151">10K</text>
<text x="218.9" y="151">27K</text>
<text x="224.8" y="155.4">6</text>
<text x="231.4" y="155.4">4</text>
<text x="82" y="162">9221</text>
<text x="93" y="158.2">1.8K</text>
<text x="104" y="158.2">2.2K</text>
<text x="154.4" y="160.4">120R</text>
<text x="165.4" y="160.4">220R</text>
<text x="176.4" y="160.4">1K</text>
<text x="187.5" y="157.6">9</text>
<text x="202.8" y="158.2">4.7K</text>
<text x="224.8" y="159.8">5</text>
<text x="231.4" y="162">11</text>
<text x="235.8" y="157.6">7</text>
<text x="240.2" y="160.4">1K</text>
<text x="93" y="167">1.8K</text>
<text x="104" y="167">2.7K</text>
<text x="114.9" y="167">390R</text>
<text x="176.4" y="164">CAP</text>
<text x="64.3" y="171.4">10K</text>
<text x="189.7" y="169.2">3.9K</text>
<text x="235.5" y="168.8">OPA241</text>
<text x="55.6" y="178.1">680R</text>
<text x="66.5" y="178.1">120R</text>
<text x="93" y="175">CAP</text>
<text x="104" y="175">CAP</text>
<text x="191.6" y="177.4">CAP</text>
<text x="61.6" y="184.5" transform="rotate(-90 61.6 184.5)">Rt</text>
<text x="64.3" y="181.8">TH1</text>
<text x="64.3" y="190.6">TH2</text>
<text x="77.6" y="190.4">CAP</text>
<text x="86.4" y="190.4">CAP</text>
<text x="246.7" y="190.6">V1.0</text>
<text x="246.7" y="195">3/3</text>
</g>
</svg>
